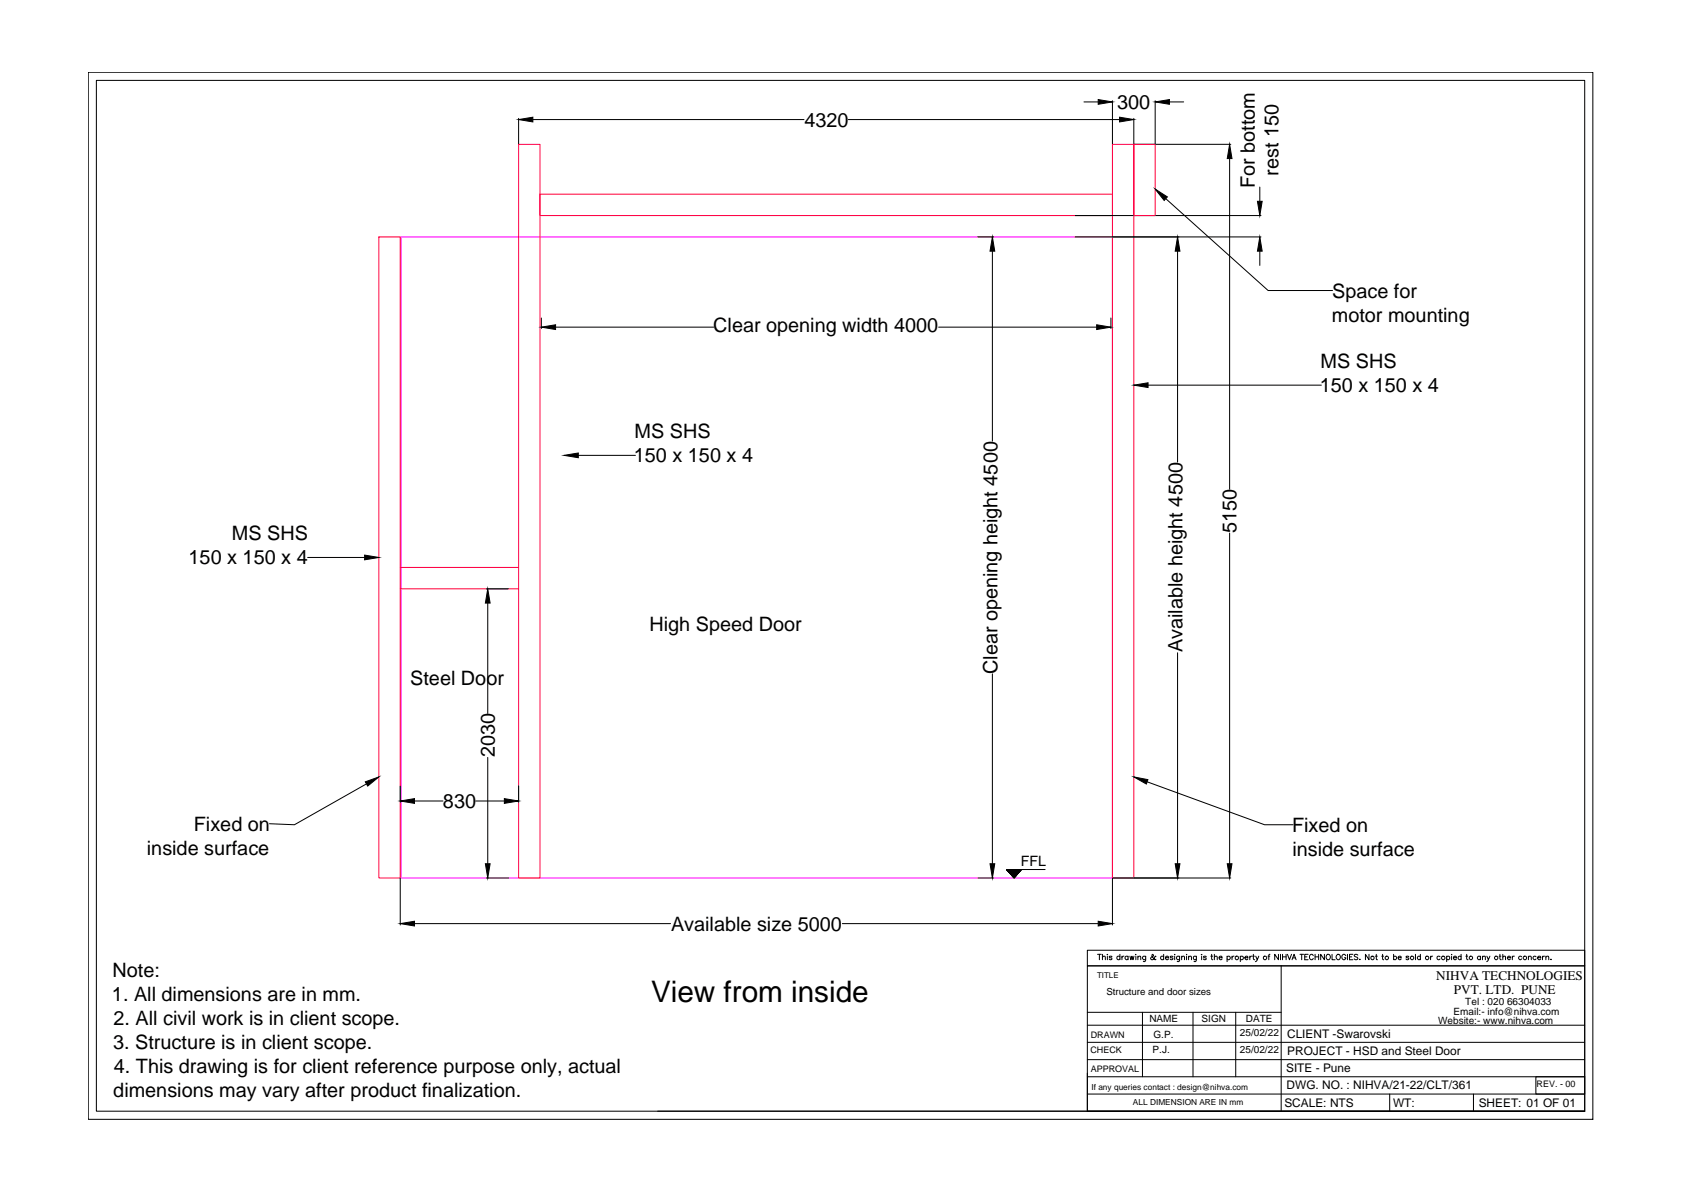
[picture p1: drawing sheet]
<svg xmlns="http://www.w3.org/2000/svg" width="420mm" height="297mm" viewBox="0 0 420 297" stroke-linecap="round" stroke-linejoin="round" font-family="sans-serif">
<!-- layer: 0 -->
<path d="M100.1 59.1h177.6v160.1h-177.6z" fill="none" stroke="#f0f" stroke-width=".25"/>
<path d="M129.5 36h5.3v183.2h-5.3zM277.7 36h5.4v183.2h-5.4zM94.6 59.1h5.3v160.1h-5.3zM134.8 48.5h142.9v5.3h-142.9zM99.9 147h29.6M99.9 141.6h29.6" fill="none" stroke="#ff003f" stroke-width=".25"/>
<g fill="none" stroke="#000" stroke-width=".25">
<path d="M22 18h375.7v261.4h-375.7zM24.1 20.1h371.5v257.3h-371.5zM129.5 29.5v6.4M133 29.8h67.7M211.8 29.8h67.7M270.6 25.4h3.6M277.7 25.1v10.8M283.1 29.5v6.4M283.1 36h24.2M288.4 25.1v10.8M291.9 25.4h3.6M307 39.6v82.5"/>
<path d="M244.1 59.1h4M268.4 59.1h46.4M268.4 53.8h46.4M291 49.6l25.6 22.9h16.1M314.5 46.7v3.5M135.1 79.4v2.6M247.7 62.7v47.4M277.3 79.4v2.6M294 62.7v52.7M314.5 62.7v3.6M138.7 81.7h39.5M234.3 81.7h39.5"/>
<path d="M286.6 96.1h43.3M144.4 113.7h14.2M76.8 139.1h14.2M307 133.1v82.5M121.4 147h5.5M121.8 150.5v27.6M247.7 168.2v47.4M294 162.9v52.7M91.5 195.7l-18 10.2-6.2-.3M99.9 196.2v4M103.5 199.9h7.1M118.8 199.9h7.1"/>
<path d="M121.8 189.1v26.5M129.5 196.2v4M286.4 195.2l29.3 10.7h7.1M99.9 219.2v11.7M121.4 219.2h5.5M244.1 219.2h4M251.3 217h.1M251.3 217.1v.1M251.4 217v.2M251.5 217l-.1 .2M251.5 217.3l.1-.3-.1 .3M251.5 217l-.1 .3"/>
<path d="M251.6 217.4l.2-.4-.2 .4M251.6 217l-.1 .3M251.8 217.6l.1-.6-.1 .6M251.8 217l-.1 .6zM251.8 217.6l.2-.6-.2 .7M251.9 217.7l.1-.7-.1 .7M251.9 217l-.2 .6M251.9 217.7l.2-.7-.2 .7M252 217.8l.3-.8-.2 .9M252 217.8l.2-.8-.2 .8M252 217l-.1 .7M252.1 217l-.2 .8 .3-.8"/>
<path d="M252.2 218.1l.3-1.1-.3 1.1M252.3 217l-.2 .9M252.3 218.1l.3-1.1-.3 1.1M252.3 217l-.2 1zM252.4 218.3l.3-1.3-.3 1.3M252.4 217l-.2 1M252.4 218.3l.4-1.3-.3 1.4M252.5 217l-.3 1.1zM252.5 218.4l.4-1.4-.4 1.4M252.6 217l-.3 1.2M252.7 218.6l.4-1.6-.4 1.6M252.7 217l-.3 1.3"/>
<path d="M252.7 218.7l.5-1.7-.5 1.7M252.8 218.7l.5-1.7-.5 1.7M252.8 217l-.3 1.4M252.9 218.8l.6-1.8-.6 1.9M253 217l-.4 1.5M253 218.9l.5-1.9-.5 2M253 219l.6-2-.6 2M253.1 217l-.4 1.7 .5-1.7M253.2 219.1l.6-2.1-.6 2.1M253.2 217l-.4 1.7M253.3 217l-.5 1.8zM253.3 217l-.4 1.8"/>
<path d="M253.4 218.9l.5-1.9-.5 1.9M253.4 218.8l.5-1.8-.4 1.8M253.5 218.7l.5-1.7-.5 1.8M253.6 217l-.5 2.1M253.6 218.6l.5-1.6-.5 1.6M253.7 218.5l.4-1.5-.4 1.5M253.7 217l-.5 2.1zM253.7 218.5l.4-1.5-.4 1.6M253.8 218.4l.3-1.4-.3 1.5M253.8 217l-.5 2.1M253.8 218.4l.4-1.4-.4 1.4M253.8 217l-.5 2"/>
<path d="M253.9 217l-.5 1.9M253.9 218.3l.4-1.3-.4 1.3M254 218.2l.3-1.2-.3 1.2M254 217l-.5 1.8M254.1 218.1l.3-1.1-.3 1.1M254.2 217l-.4 1.4zM254.2 218l.2-1-.2 1M254.2 217.9l.3-.9-.2 .9M254.3 217.8l.2-.8-.2 .8M254.3 217l-.3 1.2M254.4 217.8l.2-.8-.2 .8M254.4 217l-.4 1.1"/>
<path d="M254.4 217l-.2 .9M254.5 217.6l.1-.6-.1 .6M254.5 217l-.2 .8M254.6 217l-.2 .7zM254.6 217v.6M254.7 217.3l.1-.3-.1 .3M254.8 217l-.2 .5M254.8 217.3l.1-.3-.1 .3M254.8 217.2l.1-.2-.1 .3M254.9 217.1h.1M254.9 217l-1.7 2.2-1.9-2.2h9.6M277.7 219.2v11.7"/>
<path d="M277.8 219.2h29.5M103.5 230.5h63.9M210.3 230.5h63.9M274 238.2h.9M274.5 238.2v1.4M275.2 238.9l.4-.2h.3v.9M275.2 238.2v1.4M276.5 238.2v.1zM276.5 238.7v.9M277.6 238.8l-.6-.1v.3l.4 .1 .2 .3-.3 .2-.4-.2M279.6 238.8a.42 .42 0 0 0-.6 0 .42 .42 0 0 0 0 .6 .42 .42 0 0 0 .6 0M279.6 238.2v1.4"/>
<path d="M280.1 238.7v.9M280.6 238.7l-.5 .1v.3M281.6 238.8a.42 .42 0 0 0-.6 0 .42 .42 0 0 0 0 .6 .42 .42 0 0 0 .6 0M281.6 238.7v.9M282.1 238.7l.2 .9 .3-.9 .2 .9 .3-.9M283.6 238.2v.1zM283.6 238.7v.9M284.1 238.9l.2-.2h.4l.1 .9M284.1 238.7v.9M286 238.7v1l-.3 .3-.3-.1M286 238.8a.44 .44 0 0 0-.6 0 .44 .44 0 0 0 0 .6 .44 .44 0 0 0 .6 0M288.6 238.8l-.2-.1a.86 .86 0 0 1-1.1 .7l.1-.4 .6-.5-.2-.3-.2 .2 .2 .5 .5 .7 .3-.2"/>
<path d="M290.5 238.8a.42 .42 0 0 0-.6 0 .42 .42 0 0 0 0 .6 .42 .42 0 0 0 .6 0M290.5 238.2v1.4M291 239.1h.7a.44 .44 0 0 0-.4-.4 .44 .44 0 0 0-.4 .4 .44 .44 0 0 0 .4 .5l.4-.2M292.8 238.8l-.6-.1v.3l.6 .4-.2 .2-.5-.2M293.3 238.2v.1zM293.3 238.7v.9M294.5 238.7l-.1 1.2-.2 .1-.3-.1M294.5 238.8a.42 .42 0 0 0-.6 0 .42 .42 0 0 0 0 .6 .42 .42 0 0 0 .6 0M295 238.9l.3-.2h.3l.1 .9M295 238.7v.9M296.2 238.2v.1zM296.2 238.7v.9"/>
<path d="M296.7 238.9l.2-.2h.5v.9M296.7 238.7v.9M298.7 238.7v1l-.3 .3-.3-.1M298.7 238.8a.42 .42 0 0 0-.6 0 .42 .42 0 0 0 0 .6 .42 .42 0 0 0 .6 0M300 238.2v.1zM300 238.7v.9M301.1 238.8l-.6-.1v.3l.5 .1 .1 .3-.2 .2-.4-.2M302.3 238.7h.4M302.5 238.2v1.1l.3 .3M303.2 238.9l.3-.2h.3l.1 .9M303.2 238.2v1.4M304.3 239.1h.8a.44 .44 0 0 0-.5-.4 .44 .44 0 0 0-.4 .4 .44 .44 0 0 0 .4 .5l.5-.2"/>
<path d="M306.3 238.8a.44 .44 0 0 1 .7 0 .44 .44 0 0 1 0 .6 .44 .44 0 0 1-.7 0M306.3 238.7v1.3M307.6 238.7v.9M308.1 238.7h-.3l-.2 .4M309.6 238.8a.42 .42 0 0 1 .7 0 .42 .42 0 0 1 0 .6 .42 .42 0 0 1-.7 0M309.6 238.7v1.3M310.8 239.1h.7v-.3a.42 .42 0 0 0-.6 0 .42 .42 0 0 0 0 .6 .42 .42 0 0 0 .6 0M312 238.7v.9M312.5 238.7h-.3l-.2 .4M312.7 238.7h.5M312.9 238.2v1.1l.3 .3M313.5 238.7l.4 .9 .4-.9"/>
<path d="M313.9 239.6l-.5 .4M316.5 238.7h.5M317 238.2l-.2 .3v1.1M319.2 238.2v1.4l-1-1.4v1.4M319.7 238.2v1.4M320.2 238.2v1.4M320.2 238.8h.9M321.1 238.2v1.4M321.4 238.2l.5 1.4 .5-1.4M322.6 239.6l.5-1.4 .5 1.4M322.8 239.1h.6M324.5 238.2h.9"/>
<path d="M325 238.2v1.4M325.7 238.8h.6M326.6 238.2h-.9v1.4h.9M327.8 238.5a.48 .48 0 0 0-.5-.3 .48 .48 0 0 0-.4 .5v.4a.48 .48 0 0 0 .4 .5 .48 .48 0 0 0 .5-.4M328.3 238.8h.9M328.3 238.2v1.4M329.2 238.2v1.4M330.6 238.2v1.4l-.9-1.4v1.4M331.3 238.3a.61 .61 0 0 1 .8 .6 .61 .61 0 0 1-.9 .5l-.1-.7zM332.5 238.2v1.4h.8M333.9 238.3l.1-.1a.64 .64 0 0 1 .6 .7 .64 .64 0 0 1-.7 .6l-.3-.4zM336 238.5a.5 .5 0 0 0-.6-.3 .5 .5 0 0 0-.4 .5v.4a.49 .49 0 0 0 .5 .5 .49 .49 0 0 0 .5-.5h-.4"/>
<path d="M336.4 238.2v1.4M336.9 238.8h.6M337.7 238.2h-.8v1.4h.8M339 238.4l-.4-.2-.5 .2v.3l.9 .5-.4 .4-.5-.2M339.4 239.5h.2zM341.8 238.2v1.4l-.9-1.4v1.4M343.4 238.7h.4M343.6 238.2v1.1l.3 .3M344.9 238.7h.5M345.2 238.2v1.1l.3 .3M347.9 238.8a.42 .42 0 0 1 .6 0 .42 .42 0 0 1 0 .6 .42 .42 0 0 1-.6 0M347.9 238.2v1.4"/>
<path d="M349.1 239.1h.7a.44 .44 0 0 0-.5-.4 .44 .44 0 0 0-.4 .4 .44 .44 0 0 0 .4 .5l.5-.2M351.7 238.8l-.6-.1v.3l.6 .4-.2 .2-.5-.2M353.4 238.2v1.4M354.6 238.8a.42 .42 0 0 0-.6 0 .42 .42 0 0 0 0 .6 .42 .42 0 0 0 .6 0M354.6 238.2v1.4M357.1 238.7v.9M357.6 238.7h-.3l-.2 .4M359.5 238.8a.42 .42 0 0 0-.6 0 .42 .42 0 0 0 0 .6 .42 .42 0 0 0 .6 0M361.2 238.8a.42 .42 0 0 1 .6 0 .42 .42 0 0 1 0 .6 .42 .42 0 0 1-.6 0M361.2 238.7v1.3M362.4 238.2v.1zM362.4 238.7v.9"/>
<path d="M362.9 239.1h.7a.44 .44 0 0 0-.5-.4 .44 .44 0 0 0-.4 .4 .44 .44 0 0 0 .4 .5l.5-.2M364.8 238.8a.42 .42 0 0 0-.7 0 .42 .42 0 0 0 0 .6 .42 .42 0 0 0 .7 0M364.8 238.2v1.4M365.9 238.7h.5M366.2 238.2v1.1l.3 .3M369.6 238.8a.42 .42 0 0 0-.6 0 .42 .42 0 0 0 0 .6 .42 .42 0 0 0 .6 0M369.6 238.7v.9M370.1 238.9l.3-.2h.4v.9M370.1 238.7v.9M371.2 238.7l.4 .9 .4-.9M371.6 239.6l-.4 .4M374.2 238.7h.5"/>
<path d="M374.5 238.2v1.1l.3 .3M375.2 238.9l.1-.2h.5v.9M375.2 238.2v1.4M376.3 239.1h.8l-.1-.3a.42 .42 0 0 0-.6 0 .42 .42 0 0 0 .1 .6 .42 .42 0 0 0 .6 0M377.5 238.7v.9M378.1 238.7h-.4l-.2 .4M379.9 238.8a.42 .42 0 0 0-.7 0 .42 .42 0 0 0 0 .6 .42 .42 0 0 0 .7 0M381.6 238.9l.1-.2h.5l.1 .9M381.6 238.7v.9M383.5 238.8a.42 .42 0 0 0-.7 0 .42 .42 0 0 0 0 .6 .42 .42 0 0 0 .7 0M383.9 239.1h.8a.43 .43 0 0 0-.6-.3 .43 .43 0 0 0-.2 .6 .43 .43 0 0 0 .6 .1l.2-.1M385.1 238.7v.9"/>
<path d="M385.6 238.7h-.3l-.2 .4M385.9 238.9l.2-.2h.5v.9M385.9 238.7v.9M387.2 239.5h.1zM271.5 255.9h124.1M271.5 252.7h48.3M285.2 252.7v16.1M297.8 252.7v16.1M308.5 252.7v16.1M319.8 241.1h75.8h-124.1v-3.9h124.1v40.2M319.8 241.1h-48.3v36.3M319.8 241.1v36.3"/>
<path d="M164.2 277.4h231.4h-124.1M271.5 267.9v9.5M271.5 268.8h124.1M271.5 264.5h124.1M271.5 260.2h124.1M271.5 273.1h124.1M346.9 273.1v4.3M367.8 273.1v4.3M383.4 268.8h12.2v4.3h-12.2z"/>
<circle cx="308.8" cy="239.1" r=".44"/>
<circle cx="315.8" cy="239.1" r=".44"/>
<circle cx="342.6" cy="239.1" r=".44"/>
<circle cx="346.2" cy="239.1" r=".43"/>
<circle cx="352.5" cy="239.1" r=".43"/>
<circle cx="356.3" cy="239.1" r=".44"/>
<circle cx="360.3" cy="239.1" r=".44"/>
<circle cx="367.2" cy="239.1" r=".43"/>
<circle cx="373.5" cy="239.1" r=".43"/>
<circle cx="380.7" cy="239.1" r=".44"/>
</g>
<g fill="#000" stroke="#000" stroke-width=".25">
<path d="M129.5 29.8l3.5-.5v1.1zM274.2 24.8l3.5 .6-3.5 .6zM279.5 29.3l3.6 .5-3.6 .6zM288.4 25.4l3.5-.6v1.2zM307 36l.6 3.6h-1.2zM288.4 47.2l3 1.9-.8 .9zM313.9 50.2h1.2l-.6 3.6zM247.7 59.1l.6 3.6h-1.1zM294 59.1l.6 3.6h-1.2zM314.5 59.1l.6 3.6h-1.2zM135.1 81.7l3.6-.6v1.2zM273.8 81.1l3.5 .6-3.5 .6z"/>
<path d="M283.1 96.1l3.5-.6v1.2zM140.8 113.7l3.6-.6v1.2zM91 138.6l3.6 .5-3.6 .6zM121.8 147l.6 3.5h-1.2zM91.2 195.2l3.4-1.3-2.8 2.3zM99.9 199.9l3.6-.6v1.2zM125.9 199.3l3.6 .6-3.6 .6zM283.1 193.9l3.5 .7-.4 1.1zM121.2 215.6h1.2l-.6 3.6zM247.2 215.6h1.1l-.6 3.6zM293.4 215.6h1.2l-.6 3.6zM306.4 215.6h1.2l-.6 3.6z"/>
<path d="M99.9 230.5l3.6-.5v1.1zM274.2 230l3.5 .5-3.5 .6z"/>
</g>
<path d="M283.1 36h5.3v17.8h-5.3z" fill="none" stroke="#f00" stroke-width=".25"/>
<text font-size="7.4" x="162.5" y="250.1">View from inside</text>
<g font-size="5">
<text x="278.9" y="27.2">300</text>
<text x="200.8" y="31.6">4320</text>
<text x="313.3" y="46.9" transform="rotate(-90 313.3 46.9)">For bottom</text>
<text x="319.2" y="43.9" transform="rotate(-90 319.2 43.9)">rest 150</text>
<text x="332.6" y="74.4">Space for</text>
<text x="178.1" y="82.9">Clear opening width 4000</text>
<text x="332.5" y="80.3">motor mounting</text>
<text x="329.7" y="91.9">MS SHS</text>
<text x="329.5" y="97.9">150 x 150 x 4</text>
<text x="158.4" y="109.4">MS SHS</text>
<text x="158.3" y="115.4">150 x 150 x 4</text>
<text x="57.9" y="134.9">MS SHS</text>
<text x="308.7" y="133.1" transform="rotate(-90 308.7 133.1)">5150</text>
<text x="47.1" y="140.8">150 x 150 x 4</text>
<text x="162.2" y="157.6">High Speed Door</text>
<text x="295.2" y="162.8" transform="rotate(-90 295.2 162.8)">Available height 4500</text>
<text x="102.4" y="170.9">Steel Door</text>
<text x="249" y="168.3" transform="rotate(-90 249 168.3)">Clear opening height 4500</text>
<text x="123.5" y="189.1" transform="rotate(-90 123.5 189.1)">2030</text>
<text x="110.6" y="201.7">830</text>
<text x="48.4" y="207.4">Fixed on</text>
<text x="322.6" y="207.6">Fixed on</text>
<text x="36.7" y="213.4">inside surface</text>
<text x="322.6" y="213.7">inside surface</text>
<text x="167.5" y="232.3">Available size 5000</text>
<text x="28.1" y="243.9">Note:</text>
<text x="28" y="249.8">1. All dimensions are in mm.</text>
<text x="28.3" y="255.8">2. All civil work is in client scope.</text>
<text x="28.3" y="261.7">3. Structure is in client scope.</text>
<text x="28.4" y="267.7">4. This drawing is for client reference purpose only, actual</text>
<text x="28.3" y="273.7">dimensions may vary after product finalization.</text>
</g>
<text font-size="3.6" x="254.8" y="216.3">FFL</text>
<g font-size="3.3">
<text x="358.6" y="244.6">NIHVA TECHNOLOGIES</text>
<text x="363" y="248.1">PVT. LTD. PUNE</text>
</g>
<g font-size="3">
<text x="321.3" y="259.1">CLIENT -Swarovski</text>
<text x="321.4" y="263.4">PROJECT - HSD and Steel Door</text>
<text x="321.1" y="267.7">SITE - Pune</text>
<text x="321.2" y="271.9">DWG. NO. : NIHVA/21-22/CLT/361</text>
<text x="320.6" y="276.3">SCALE: NTS</text>
<text x="347.8" y="276.2">WT:</text>
<text x="369.2" y="276.3">SHEET: 01 OF 01</text>
</g>
<g font-size="2.5">
<text x="365.8" y="250.8">Tel : 020 66304033</text>
<text x="286.9" y="255.1">NAME</text>
<text x="300" y="255.1">SIGN</text>
<text x="311" y="255.1">DATE</text>
<text x="359" y="255.7">Website:- www.nihva.com</text>
<text x="362.9" y="253.3">Email:- info@nihva.com</text>
<text x="287.8" y="262.7">P.J.</text>
<text x="288" y="259">G.P.</text>
<text x="309.6" y="258.5">25/02/22</text>
<text x="309.6" y="262.8">25/02/22</text>
</g>
<text font-size="2.4" x="276.2" y="248.5">Structure and door sizes</text>
<g font-size="2.2">
<text x="272.2" y="262.8">CHECK</text>
<text x="272.3" y="259">DRAWN</text>
<text x="272.3" y="267.5">APPROVAL</text>
<text x="383.6" y="271.4">REV. - 00</text>
</g>
<g font-size="2.1">
<text x="272.5" y="272.1">If any queries contact : design@nihva.com</text>
<text x="282.8" y="275.9">ALL DIMENSION ARE IN mm</text>
</g>
<text font-size="2" x="273.9" y="244.1">TITLE</text>
</svg>
